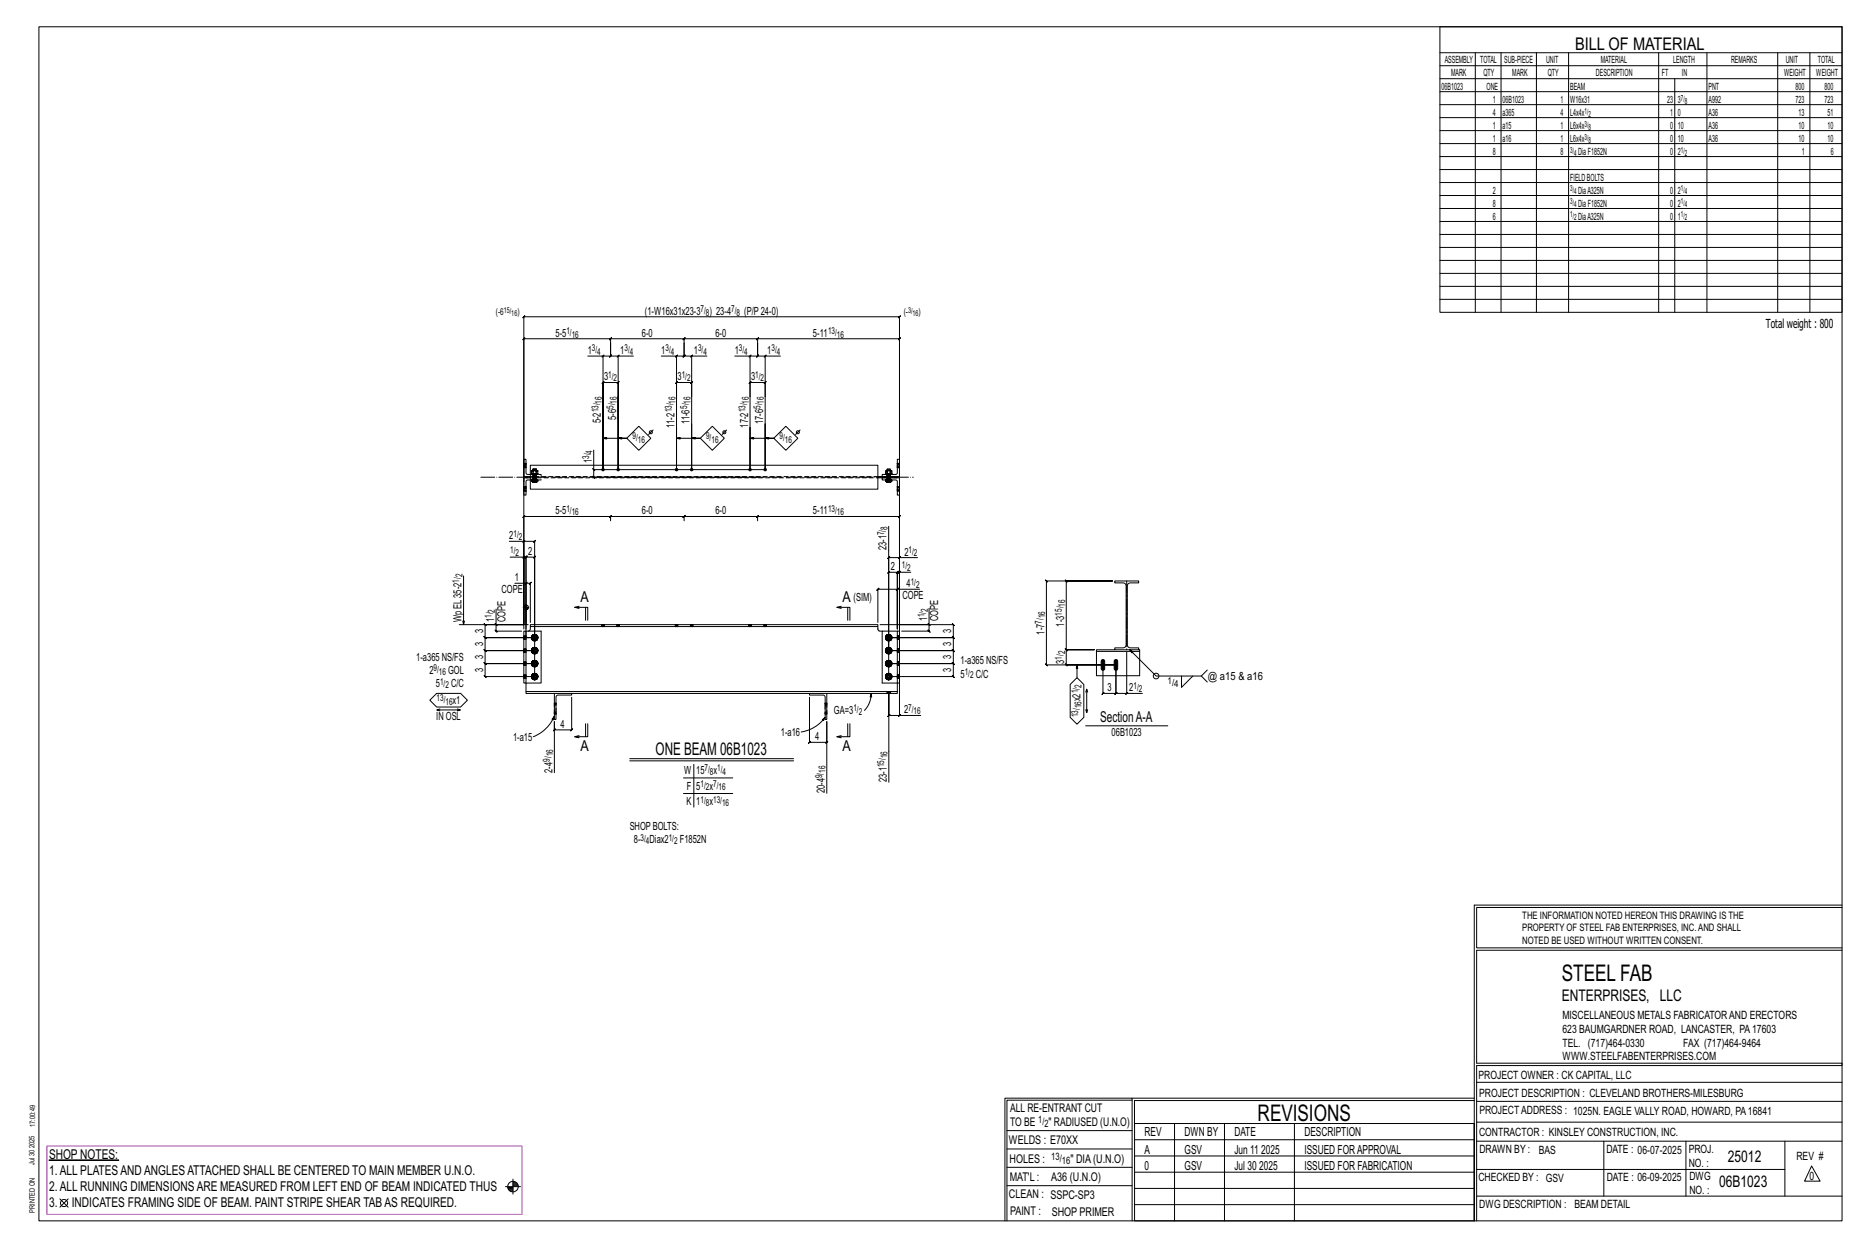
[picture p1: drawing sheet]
<svg xmlns="http://www.w3.org/2000/svg" width="914mm" height="610mm" viewBox="0 0 914 610" stroke-linecap="round" stroke-linejoin="round" font-family="sans-serif">
<g fill="#000" stroke="#000" stroke-width=".49">
<path d="M539 323h2v4a.9 .9 0 0 1-1 1 .9 .9 0 0 1-1-1zM546 323h1v4a.9 .9 0 0 1-1 1 .9 .9 0 0 1-1-1zM24 568h34z"/>
<circle cx="295" cy="230" r=".6"/>
<circle cx="303" cy="230" r=".6"/>
<circle cx="331" cy="230" r=".6"/>
<circle cx="339" cy="230" r=".6"/>
<circle cx="367" cy="230" r=".6"/>
<circle cx="375" cy="230" r=".6"/>
</g>
<g fill="none" stroke="#000" stroke-width=".49">
<path d="M19 13h883v584h-883zM705 13h197v140h-197zM705 26h197M705 32h197M705 39h197M722 26v127M735 26v127M752 26v127M768 26v127M812 26v127M820 39v114M836 26v127"/>
<path d="M870 26v127M886 26v127M705 45h197M705 51h197M705 58h197M705 64h197M705 70h197M705 77h197M705 83h197M705 89h197M705 96h197M705 102h197"/>
<path d="M705 108h197M705 115h197M705 121h197M705 127h197M705 134h197M705 140h197M705 146h197M288 174h7v56v-43v1l1-1h-1h8l-1 1 1-1v43v-56h7M295 174v1l1-1zM299 168v6l-1 1 1-1h-4M299 168v6l-1 1 1-1h4M299 168v-3l-1 1h1h-43l1-1-1 1v70"/>
<path d="M299 166h36h-1l1-1v3M299 165l-1 1zM303 174l-1 1zM324 174h7v20v-7v1l1-1h-1h8l-1 1 1-1v7M331 174v1l1-1zM335 168v6l-1 1 1-1h-4M335 168v6l-1 1 1-1h4M335 166h36h-1l1-1v3M335 165l-1 1zM338 175l1-1zM346 174h-7v20M360 174h7v20"/>
<path d="M367 175l1-1zM370 166l1-1zM371 168v6l-1 1 1-1h-4M371 168v6l-1 1 1-1h4M371 166h69l1-1-1 3M375 174l-1 1zM382 174h-7v20M331 194v36M339 194v36M367 194v-7v1l1-1h-1h8l-1 1 1-1v7M367 194v36M375 194v36"/>
<path d="M295 207v-13v36M295 214h12h-4M303 205v-11v36M307 214l6-5 6 5-6 6zM320 210l-3 3M331 209v21zM331 214h12h-4M339 207v23zM349 209l6 5-6 6-6-6zM356 210l-3 3M367 214h12h-4M375 207v23h-84v-10"/>
<path d="M379 214l6-5 6 5-6 6zM392 210l-3 3M256 238h.1M256 227h.1M256 229h.1M257 238h.1M257 227h.1M257 229h.1M259 234h-3v8h1l1-7h2M260 228h170v11h-170zM260 233h-3v1h3M260 232h-2l-1-7h-1v8h3"/>
<path d="M261 232h.1M261 233h.1M261 234h.1M261 235h.1M263 232h.1M263 233h.1M263 234h.1M263 235h.1M290 229l1 1zM291 230v3h-1l1 1v-1h80M430 233h9v1h-9M432 234h8v8h-1v-7h-7z"/>
<path d="M433 232h4zM433 235h1zM433 232v-2h1v2M433 235l1 1M434 235v1M434 232h.1M434 233h.1M434 234h.1M434 235h.1M434 236v-1h2v1M434 235h1M435 236l1-1v1"/>
<path d="M436 235h-1v1M436 232v-2h-2h2h1v2M436 232h.1M436 233h.1M436 234h.1M436 235h.1M436 235h1M437 235l-2 1M439 238h.1M439 227h.1M439 229h.1M439 225h1v8h-8v-1h7z"/>
<path d="M440 238h.1M440 227h.1M440 229h.1M256 240h.1M257 240h.1M299 255v-3l-1 1h1h-43l1-1-1 1v55M299 253h36h-1l1-1v3M299 252l-1 1zM335 253h-1l1-1zM335 253h36h-1l1-1v3M370 253l1-1zM371 253h69l1-1-1 3"/>
<path d="M435 258v21M439 240h.1M440 240h.1M249 265h7v41v-33h-6M256 273l1-1zM256 265l1-1zM256 265h6h-1l1-1v1v66h-25l1 1-1-1v-6h1l-1-1v1h25h-25h1l-1-1v1v-7l1 1-1-1h25h-25l1 1-1-1v-6h1l-1-1 1 1-1-1v1v-6h1l-1-1v1h19M256 273h1l1-1-1 1v39M440 273l1-1-1 1zM440 273h-5l1-1-1 1v58h32v1l-1-1h1v-6l-1-1 1 1h-32h32l-1-1 1 1v-7v1l-1-1h1h-32h32v1l-1-1h1v-6l-1-1 1 1h-32h32l-1-1 1 1v-6l-1-1 1 1h-27v-33h9M440 280h-1l1-1-1 1v28M446 280h-6v28"/>
<path d="M227 282v24M243 298v8h16M252 285h5v23M256 297h3M256 297h.1M257 296v1M257 286l1-1zM257 285h3l-1 1 1-1v20M257 296v9M258 297v1M259 297v1M283 298l-2-1h7v6"/>
<path d="M283 297h-2M287 297v6M410 297h6v6M412 297h-2l2 1M415 297v6M439 288h1l-1 1zM439 288h-9l-1 1 1-1v17M440 280l1-1zM450 288h-11v20M455 298v8h-24M512 284h33h-23h-1l1 1v-1v34l-1-1 1 1h14h-14l-1-1 1 1v7h-1l1 1v-1h24h-34l1 1-1-1v-41l1 1zM546 284h11v1h-4l-1 2v29l1 1h4v1h-11v-1h4l1-1v-29l-1-2h-4z"/>
<path d="M225 306h31M242 305l1 1zM243 306v3l-1-1 1 1h12M256 309h1v25h-1zM256 306v-151l1-1-1 1h184l1-1-1 1v195h11M257 306v-33l1-1-1 1h5h-1l1-1v1v39h-25h25M257 309h8v25h-8v4M260 306h170v1h-170zM260 307v1l-1 1M260 318h1M260 312h1M260 311l1 1"/>
<path d="M261 319v1M261 313h.1M261 318l-1 1M261 312l-1 1M261 318v-1l-1 1 1 1M261 312v-1l-1 1 1 1v-1M261 319l1 1M261 313h1M261 317h.1M261 311h.1M262 317l-1 1M262 317h1l-1 1"/>
<path d="M262 310l-1 1M262 311h1h-1M262 317l1 1v1M262 311l1 1v1M262 317h-1M262 311h-1M262 319h1l-1 1v-1M262 313h1h-1M263 319h.1M263 312v1M263 318l-1 1M263 312l-1 1"/>
<path d="M263 317v1M263 311v1M263 318h.1M295 306h.1M295 307h.1M296 306h.1M296 307h.1M302 306h.1M302 307h.1M303 306h.1M303 307h.1M331 306h.1"/>
<path d="M331 307h.1M332 306h.1M332 307h.1M338 306h.1M338 307h.1M339 306h.1M339 307h.1M367 306h.1M367 307h.1M368 306h.1M368 307h.1M374 306h.1"/>
<path d="M374 307h.1M375 306h.1M375 307h.1M430 307v1l2 1M433 318h1M433 312h1M434 311v1M434 318h.1M434 313h.1M434 319v1M434 312v1M434 318v1"/>
<path d="M434 312v-1l-1 1 1 1v-1M434 318v-1l-1 1 1 1M434 313h1M434 319l1 1M434 311h.1M434 317h.1M435 313h1M435 319l1 1M435 310l-1 1M435 311h1M435 317l-1 1M435 317h1v1"/>
<path d="M435 311l2 1-1 1M435 317l2 1-1 1M436 311h-1M436 317h-1M436 313h-1M436 319v1l-1-1M436 312v1M436 319h.1M436 312l-1 1M436 318l-1 1M436 311v1M436 317v1"/>
<path d="M436 311l1 1M436 318h1M439 309h1v25h-1zM439 309h-7v25h7v5h-34M439 308v-28l1-1-1 1h-4l1-1-1 1v38M454 305l1 1zM455 306v3l-1-1 1 1h-14M537 319v12h21v-12M546 318h-9v1h21v-1h-1M552 319v20h7M553 318l13 13h22l3-3M260 331h1"/>
<path d="M260 325h1M260 330l1 1M260 324l1 1M261 332h.1M261 326h.1M261 331l-1 1M261 325h-1M261 331v-1l-1 1 1 1v-1M261 324l-1 1 1 1v-1M261 332l1 1M261 325l1 1M261 330h.1"/>
<path d="M261 323v1M261 332h1M261 326h1M262 329l-1 1M262 330h1h-1M262 323l-1 1M262 324v-1l1 1h-1M262 330l1 1v1M262 324l1 1M262 330h-1M262 332h1h-1M262 325l1 1h-1"/>
<path d="M263 331v1M263 325v1M263 331l-1 1M263 325l-1 1M263 330v1M263 324h.1M263 324v1M271 339h9v1h-7l-1 1v11h-1zM280 339h116M396 339h9v13h-1v-11l-1-1h-7zM426 339l1 2h-1zM426 339a12 12 0 0 1-3 9"/>
<path d="M433 331h1M433 325h1M434 324v1M434 330v1M434 326h.1M434 332h.1M434 325h.1M434 331v1M434 324l-1 1 1 1v-1M434 331v-1l-1 1 1 1v-1M434 338h.1M434 339h.1"/>
<path d="M434 325l1 1M434 332l1 1M434 323v1M434 330h.1M435 326h1M435 332h1M435 323l-1 1M435 324l1-1v1M435 329l-1 1M435 330h1M435 324l2 1h-1M435 330l2 1-1 1"/>
<path d="M436 323l-1 1M436 330h-1M436 325v1h-1M436 332h-1M436 338h.1M436 339h.1M436 325v1M436 331v1M436 325l-1 1M436 331l-1 1M436 324h.1M436 330v1"/>
<path d="M436 324l1 1M436 330l1 1M439 338h-182v1h14M527 332l4 3v16l-4 3-3-3v-16zM527 325v7M531 339l1-2v2M532 337v12l-1-2M540 325v14l-1 1 1-1h6v1l1-1h-1v-14v14v1l1-1h-1h6M552 339l-1 1zM578 331v5l6-5M588 331l3 3M210 343l4-4h11l4 4-4 3h-11z"/>
<path d="M214 347h11l-1 1M215 347h-1l1 1M224 347h1M271 350v2h-1zM271 350a19 19 0 0 1-10 10M271 344h.1M271 349h.1M272 344h.1M272 349h.1M280 341v16l-1 1 1-1h-9h1l-1 1v-1v-4v25M283 360h-2M287 354v6"/>
<path d="M288 354v6h-7l2 1M396 341v22v1l1-1h-1h9l-1 1 1-1v-10v35M403 352l1-1-1 2zM404 344h.1M404 349h.1M404 351a18 18 0 0 1-12 7M405 344h.1M405 349h.1M412 360h-2l2 1M415 354v6M416 354v6h-6M440 350h1l-1 1z"/>
<path d="M440 350h-5h1l-1 1v-1v-11v44M531 355h41M532 347v2M308 371h80M308 372h80M340 374v21M335 381h24M335 388h24M722 443v154M722 443h180M902 444h-179v20h179M902 465h-179v55h179v1h-179v76"/>
<path d="M554 538h-61v59M554 537h168M722 538h-167v13M723 539h179M723 530h179M493 553h61M555 550h167v47h-167zM555 558h167M575 550v47M599 550v47M634 550v47M723 549h179"/>
<path d="M723 558h179M785 558v27M825 558v27M874 558v27M251 577v7M251 579h2M251 580h3M251 578h2M493 571h61M493 562h61M555 573h167M555 566h167"/>
<path d="M723 572h151M887 570l4 8h-8zM29 587l4 4M33 587l-4 4M247 581h8M249 581h2M249 582h2M250 583h1M492 597v-60h62v60M493 580h61M555 589h167M555 581h167"/>
<path d="M723 585h179"/>
<circle cx="319" cy="211" r=".7"/>
<circle cx="355" cy="211" r=".7"/>
<circle cx="391" cy="211" r=".7"/>
<circle cx="257" cy="297" r="1.2"/>
<circle cx="566" cy="331" r="1.4"/>
<circle cx="31" cy="589" r="1.8"/>
<circle cx="251" cy="581" r="2.6"/>
</g>
<path d="M23 561h233v33h-233z" fill="none" stroke="#f0f" stroke-width=".5"/>
<g fill="none" stroke="#000" stroke-width=".49" stroke-dasharray="2 1.4">
<path d="M256 239h1M256 238h1M256 238h.1M256 240h1M256 239l1 1M256 228h1M256 227h1M256 227h.1M256 229h.1M256 229h1M256 228l1 1M257 238h-1"/>
<path d="M257 227h-1M257 238h.1M257 239h-1l1 1M257 227h.1M257 228h-1h1M260 234h170M260 235h5v-1M260 232h.1M260 235h.1M260 235l1 1zM260 230v2zM260 232h1z"/>
<path d="M260 230h1zM261 232h.1M261 235h.1M261 235v1zM261 236h.1M261 233h.1M261 233v1M261 234v1M261 234h.1M261 232v1M261 232v3zM261 230h.1"/>
<path d="M261 230v2zM261 232h1zM261 230h1zM261 234v-1M261 233v-1M261 235h1zM261 233l1 1zM261 232l1 1zM262 234v-1M262 233h.1M262 234v1zM262 234l-1 1"/>
<path d="M262 235h-1M262 233v-1M262 232h.1M262 235v1zM262 236h.1M262 235h.1M262 230h.1M262 234l1-1M262 234v1M262 233l1-1M262 235h1zM262 232h1z"/>
<path d="M262 230v2zM262 230h1zM263 232v3zM263 230h.1M263 234h.1M263 234v-1M263 235h.1M263 235v-1M263 233v-1M263 233h.1M263 236h.1M263 236v-1z"/>
<path d="M263 235l-1 1zM263 232h.1M263 235v1zM263 230v2zM265 233v-1h-5M430 233h-170M433 235h1zM433 235l1 1M433 232h1h-1v-2h1v2v-2v2h2h-2M434 235h.1M434 235v1M434 236v-1v1v-1"/>
<path d="M434 233h.1M434 233v1M434 234v1M434 234h.1M434 232h.1M434 232v1M434 232v3zM434 230h1M434 230h2M434 236h1M434 230h.1M434 232h-1h1"/>
<path d="M434 232h2M434 234v-1M434 233v-1M434 235h1zM434 235l1 1 1-1M435 230h.1M435 230h1M435 233v1zM435 234v-1M435 234l-1 1M435 232v1zM435 233v-1"/>
<path d="M435 234l1-1M435 233h.1M435 234v1zM435 235h.1M435 233l1-1M435 232h.1M435 236l-1-1h2M435 235h1M435 234v1M435 236h1M436 235h.1M436 234v-1"/>
<path d="M436 234v1M436 233v-1M436 232h.1M436 230h.1M436 230v2zM436 232h1h-1v-2h1v2M436 232v3zM436 234h.1M436 235v-1M436 233h.1M436 236v-1M436 235h1l-1 1z"/>
<path d="M436 232h1M436 235v1zM436 235h1M439 239h1h-1M439 229h.1M439 228h1l-1-1M439 229h1M440 238h-1M440 227h-1M440 239h-1M440 240h-1M440 238h.1"/>
<path d="M440 239l-1-1M440 228h-1M440 229h-1M440 229h.1M440 227h.1M440 228l-1-1M256 240h.1M439 240h.1M439 240h1M440 240h.1M256 319h1zM256 319h.1"/>
<path d="M256 319h1M256 318h1M256 313h1zM256 313h.1M256 312l1 1M256 312h1M256 311h1M257 319l-1-1 1 1M257 312h-1l1 1M260 318v1zM260 312v1zM260 318l1-1-1 1 1 2-1-2h1"/>
<path d="M260 312l1-1-1 1 1 1-1-1h1M260 318h.1M260 319h1zM260 311v1zM260 313h1zM260 319l1-1M260 318h1M260 313l1-1M260 311l1 1M261 317l-1 1zM261 319v1zM261 317h.1"/>
<path d="M261 311h-1zM261 313h.1M261 311v-1zM261 319v1M261 311h.1M261 319h.1M261 318v-1M261 312v1M261 312v-1M261 318v1zM261 312h.1M261 320h1z"/>
<path d="M261 317h1zM261 313h1zM261 311h1zM261 318v-1l-1 1v1h1h-1h1M261 311l-1 1v-1v2h1h-1h1M261 318h.1M261 312v1zM261 312v-1zM261 313l1 1zM261 310h1zM261 319l1 1h-1h1h-1zM261 319h1z"/>
<path d="M261 318h1zM261 313h1h-1h1h-1zM262 317h-1h1h-1h1M262 320h.1M262 319v1M262 319h.1M262 318h.1M262 317h.1M262 310l-1 1 1-1-1 1h1M262 314v-1zM262 313h.1M262 311h.1"/>
<path d="M262 310v1v-1v1zM262 310h.1M262 317v1M262 313v-1zM262 311v1zM262 320l1-1zM262 320l1-1M262 317h1zM262 317h1M262 313h1zM262 313h1M262 311h1z"/>
<path d="M262 311h1M262 310l1 1zM262 318h1zM262 312h1zM262 317l1 1zM262 311l1 1zM263 318l-1 1zM263 312h-1zM263 319h.1M263 318v-1M263 312v1M263 312v-1"/>
<path d="M263 319v-1M263 317l-1 1 1 1M263 313v-1M263 311h-1l1 2M263 317v1zM263 311h.1M263 318h.1M263 311v1zM263 311v1M263 313h.1M263 318l-1 2zM263 312l-1 1z"/>
<path d="M263 318v1zM263 312v1zM295 306v1M295 306h.1M295 306v1zM295 307h.1M296 306v1M296 306h.1M296 307h.1M296 307v-1M302 306v1M302 306h.1"/>
<path d="M303 306v1zM303 306l-1 1M303 307h-1M303 306v1M303 306h.1M303 307h.1M303 307v-1M331 306v1M331 306h.1M331 306v1zM331 307h.1M332 306v1"/>
<path d="M332 306h.1M332 307h.1M332 307v-1M338 306v1M338 306h.1M339 306v1zM339 306l-1 1M339 307h-1M339 306v1M339 306h.1M339 307h.1M339 307v-1"/>
<path d="M367 306v1M367 306h.1M367 306v1zM367 307h.1M368 306v1M368 306h.1M368 307h.1M368 307v-1M374 306v1M374 306h.1M375 306v1zM375 306l-1 1"/>
<path d="M375 307h-1M375 306v1M375 306h.1M375 307h.1M375 307v-1M433 312l1 1zM433 318l1 1zM433 312l1-1-1 1 1 1-1-1h1M433 318l1-1-1 1 1 2-1-2h1M434 311l-1 1zM434 313h.1M434 318h-1z"/>
<path d="M434 319h.1M434 313v-1M434 311v1M434 319v-1M434 318h.1M434 311h.1M434 311v-1zM434 317v1zM434 319v1zM434 317h.1M434 319v1M434 312l1 1"/>
<path d="M434 312l1-1M434 319h1M434 318l1-1M434 312h.1M434 318v1zM434 313h2zM434 311h2zM434 320h2zM434 317h2zM434 311l-1 1 1-1v2M434 318v-1l-1 1h1v1M434 312l1 1z"/>
<path d="M434 312l1-1zM434 319h1zM434 318h1zM434 313l1 1zM434 310h1zM434 320h1zM434 317h1zM435 313h-1h1h-1zM435 313h.1M435 311h.1M435 319v1h-1h1h-1zM435 319h.1"/>
<path d="M435 318h.1M435 310l-1 1 1-1-1 1h1M435 314l1-1zM435 313h1zM435 313h1M435 310l1 1-1-1 1 1h-1zM435 310h1zM435 317h-1h1h-1h1M435 320h1zM435 320h1M435 319l1 1M435 317h1h-1h1h-1z"/>
<path d="M435 317h1zM435 313l1-1zM435 311l1 1zM435 311h1M435 319h1M435 319h1zM435 318h1zM435 317l1 1M436 313h.1M436 311h.1M436 320v-1zM436 320v-1"/>
<path d="M436 317h.1M436 310v1zM436 312h.1M436 318h.1M436 311l1 1zM436 317l1 1zM436 318v1zM436 312v1M436 312v-1M436 319h.1M436 318v-1M436 313v-1"/>
<path d="M436 311v2M436 319v-1M436 317v1v1M436 317v1zM436 311l1 1M436 318h1zM436 318h1M437 312l-1 1zM437 318l-1 2zM437 318l-1 1zM439 311h1zM439 312h1l-1-1"/>
<path d="M439 317l1 1zM439 318h1h-1M440 311h.1M440 312l-1-1M440 312h-1M440 313h-1M440 318h.1M440 318h-1M440 319h-1M256 332h1zM256 332h.1M256 331l1 1"/>
<path d="M256 331h1M256 330h1M256 325l1 1zM256 325h.1M256 325h1M256 324h1M257 331h-1l1 1M257 325h-1h1M260 331v1zM260 325h.1M260 331l1-1-1 1 1 1-1-1h1M260 325l1-2-1 2 1 1-1-1h1"/>
<path d="M260 330v1zM260 332h1zM260 324v1zM260 325l1 1zM260 332l1-1M260 330l1 1M260 325h1M260 324l1 1M261 330h-1zM261 332h.1M261 330h.1M261 324h-1z"/>
<path d="M261 326h.1M261 324v-1zM261 324v-1M261 331v1M261 331v-1M261 325v1M261 324h.1M261 331h.1M261 325h.1M261 332h1zM261 330h1zM261 326h1z"/>
<path d="M261 323h1zM261 330l-1 1v-1v2h1h-1h1M261 324l-1 1v-1v1l1 1-1-1 1 1v-1M261 331v1zM261 331v-1zM261 324v1zM261 332l1 1zM261 330l1-1zM261 332l1 1-1-1 1 1-1-1zM261 326h1h-1h1h-1zM261 325h1zM261 324h1z"/>
<path d="M262 329l-1 1 1-1-1 1h1M262 333v-1zM262 333v-1M262 332h.1M262 330h.1M262 329v1v-1v1zM262 329v1zM262 323h-1h1h-1l1 1M262 326h.1M262 325h.1M262 324h.1M262 323v1z"/>
<path d="M262 323h.1M262 332v-1zM262 330v1zM262 326v-1M262 332h1zM262 332h1M262 330h1zM262 330h1M262 326h1zM262 326h1M262 323l1 1zM262 323l1 1"/>
<path d="M262 331h1zM262 324l1 1zM262 330l1 1zM262 323l1 2zM263 331h-1zM263 325h-1zM263 331v1M263 331v-1M263 325v1M263 324h.1M263 332v-1M263 330h-1l1 2"/>
<path d="M263 326v-1M263 324h-1l1 1M263 330h.1M263 330v1zM263 330v1M263 324v1zM263 324v1M263 332h.1M263 325v1zM263 331l-1 1zM263 325l-1 1zM263 331v1z"/>
<path d="M263 325h.1M433 325h1zM433 331l1 1zM433 325l1-2-1 2 1 1-1-1h1M433 331l1-1-1 1 1 1-1-1h1M434 324l-1 1zM434 325v1zM434 330l-1 1zM434 332h.1M434 325h.1M434 324v1M434 332v-1"/>
<path d="M434 330v1M434 324h.1M434 326h.1M434 324v-1zM434 330h.1M434 324v-1M434 325l1 1M434 324h1M434 331l1 1M434 331l1-1M434 331h.1M434 338h.1"/>
<path d="M434 338v1M434 326h2zM434 323h2zM434 332h2zM434 330h2zM434 324l-1 1 1-1v1v1v-1v1v-1M434 330l-1 1 1-1v2M434 339h.1M434 324v1zM434 325h1zM434 324h1zM434 331l1 1z"/>
<path d="M434 331l1-1zM434 326h1zM434 323h1zM434 332l1 1zM434 330l1-1zM434 339v-1M435 326h-1h1h-1zM435 325h.1M435 324h.1M435 332v1l-1-1 1 1-1-1zM435 332h.1M435 330h.1"/>
<path d="M435 338v1zM435 339v-1M435 323h-1h1h-1l1 1M435 326h1zM435 326h1M435 323h1h-1h1l-1 1zM435 323h1zM435 329l-1 1 1-1-1 1h1M435 333l1-1zM435 333l1-1M435 332h1M435 329l1 1-1-1 1 1h-1z"/>
<path d="M435 329l1 1zM435 339l1-1M435 338h.1M435 326l1-1M435 325h1zM435 324h1zM435 324h1M435 332l1-1zM435 330l1 1zM435 330h1M436 326h.1M436 323v1z"/>
<path d="M436 323v1M436 332h.1M436 330h.1M436 339v-1M436 324v1zM436 331h.1M436 323l1 2zM436 330l1 1zM436 325h.1M436 339h.1M436 325v1M436 324h.1"/>
<path d="M436 331v1M436 331v-1M436 326v-1M436 324v1M436 332v-1M436 330v2M436 324l1 1zM436 324l1 1M436 330l1 1M436 325v1zM437 325l-1 1zM437 331l-1 1z"/>
<path d="M437 325h-1zM439 324h1zM439 324l1 1-1-1M439 330h1zM439 331h1l-1-1M440 324h.1M440 324h-1M440 325h-1M440 330h.1M440 331l-1-1M440 331h-1M440 332h-1"/>
<path d="M271 345h1M271 344h1M271 344h.1M271 349h.1M271 349h1M271 348l1 1M272 344h-1M272 344h.1M272 348v-3h-1v3l1 1M404 349h.1M404 345v3h1v-3h-1M404 349h1"/>
<path d="M405 344h-1M405 348h-1M405 349h-1M405 349h.1M405 344h.1M405 345l-1-1"/>
</g>
<path d="M235 233h212" fill="none" stroke="#000" stroke-width=".49" stroke-dasharray="6.8 1 0 1"/>
<path d="M552 284v34" fill="none" stroke="#000" stroke-width=".49" stroke-dasharray="5.8 1 1 1"/>
<g font-size="11.2">
<text x="764" y="480">STEEL FAB</text>
<text x="616" y="548">REVISIONS</text>
</g>
<g font-size="8.6">
<text x="771" y="24">BILL OF MATERIAL</text>
<text x="321" y="369">ONE BEAM 06B1023</text>
</g>
<g font-size="7.9">
<text x="765" y="490">ENTERPRISES, LLC</text>
<text x="846" y="569">25012</text>
<text x="842" y="581">06B1023</text>
</g>
<g font-size="7.3">
<text x="284" y="295">A</text>
<text x="412" y="295">A</text>
<text x="539" y="353">SectionA-A</text>
<text x="284" y="368">A</text>
<text x="412" y="368">A</text>
</g>
<g font-size="6.6">
<text x="24" y="567">SHOP NOTES:</text>
<text x="24" y="575">1.ALL PLATESANDANGLESATTACHED SHALL BE CENTERED TO MAIN MEMBER U.N.O.</text>
<text x="24" y="583">2.ALL RUNNING DIMENSIONSARE MEASURED FROM LEFT END OF BEAM INDICATED THUS</text>
<text x="24" y="591">3.</text>
<text x="35" y="591">INDICATES FRAMING SIDE OF BEAM. PAINT STRIPE SHEAR TABAS REQUIRED.</text>
</g>
<g font-size="6.1">
<text x="864" y="161">Total weight : 800</text>
<text x="560" y="556">REV</text>
<text x="580" y="556">DWN BY</text>
<text x="604" y="556">DATE</text>
<text x="639" y="556">DESCRIPTION</text>
<text x="560" y="564">A</text>
<text x="580" y="564">GSV</text>
<text x="604" y="564">Jun 11</text>
<text x="617" y="564">2025</text>
<text x="639" y="564">ISSUED FORAPPROVAL</text>
<text x="560" y="572">0</text>
<text x="580" y="572">GSV</text>
<text x="604" y="572">Jul 30</text>
<text x="616" y="572">2025</text>
<text x="639" y="572">ISSUED FOR FABRICATION</text>
</g>
<g font-size="5.9">
<text x="494" y="560">WELDS : E70XX</text>
<text x="494" y="569">HOLES :</text>
<text x="524" y="569">&quot; DIA(U.N.O)</text>
<text x="494" y="578">MAT'L :</text>
<text x="515" y="578">A36 (U.N.O)</text>
<text x="494" y="586">CLEAN : SSPC-SP3</text>
<text x="495" y="595">PAINT :</text>
<text x="515" y="595">SHOP PRIMER</text>
</g>
<g font-size="5.8">
<text x="494" y="544">ALL RE-ENTRANT CUT</text>
<text x="494" y="551">TO BE</text>
<text x="513" y="551">&quot; RADIUSED (U.N.O)</text>
</g>
<g font-size="5.6">
<text x="765" y="499">MISCELLANEOUS METALS FABRICATORAND ERECTORS</text>
<text x="765" y="505">623 BAUMGARDNER ROAD, LANCASTER, PA17603</text>
<text x="765" y="512">TEL. (717)464-0330</text>
<text x="824" y="512">FAX (717)464-9464</text>
<text x="765" y="519">WWW.STEELFABENTERPRISES.COM</text>
<text x="724" y="528">PROJECT OWNER : CK CAPITAL, LLC</text>
<text x="724" y="537">PROJECT DESCRIPTION : CLEVELAND BROTHERS-MILESBURG</text>
<text x="724" y="545">PROJECTADDRESS : 1025N. EAGLE VALLY ROAD, HOWARD, PA16841</text>
<text x="724" y="556">CONTRACTOR : KINSLEY CONSTRUCTION, INC.</text>
<text x="724" y="564">DRAWN BY :</text>
<text x="753" y="564">BAS</text>
<text x="786" y="564">DATE : 06-07-2025</text>
<text x="827" y="564">PROJ.</text>
<text x="879" y="568">REV #</text>
<text x="827" y="571">NO. :</text>
<text x="724" y="578">CHECKED BY : GSV</text>
<text x="787" y="578">DATE : 06-09-2025</text>
<text x="827" y="578">DWG</text>
<text x="886" y="578">0</text>
<text x="827" y="584">NO. :</text>
<text x="724" y="591">DWG DESCRIPTION : BEAM DETAIL</text>
</g>
<g font-size="5.5">
<text x="316" y="154">(1-W16x31x23-3</text>
<text x="347" y="154">) 23-4</text>
<text x="364" y="154">(P/P24-0)</text>
<text x="272" y="165">5-5</text>
<text x="314" y="165">6-0</text>
<text x="350" y="165">6-0</text>
<text x="398" y="165">5-11</text>
<text x="288" y="173">1</text>
<text x="304" y="173">1</text>
<text x="324" y="173">1</text>
<text x="340" y="173">1</text>
<text x="360" y="173">1</text>
<text x="376" y="173">1</text>
<text x="296" y="186">3</text>
<text x="332" y="186">3</text>
<text x="368" y="186">3</text>
<text x="294" y="207" transform="rotate(-90 294 207)">5-2</text>
<text x="302" y="205" transform="rotate(-90 302 205)">5-6</text>
<text x="330" y="209" transform="rotate(-90 330 209)">11-2</text>
<text x="338" y="207" transform="rotate(-90 338 207)">11-6</text>
<text x="366" y="209" transform="rotate(-90 366 209)">17-2</text>
<text x="374" y="207" transform="rotate(-90 374 207)">17-6</text>
<text x="290" y="227" transform="rotate(-90 290 227)">1</text>
<text x="272" y="252">5-5</text>
<text x="314" y="252">6-0</text>
<text x="350" y="252">6-0</text>
<text x="398" y="252">5-11</text>
<text x="249" y="264">2</text>
<text x="434" y="269" transform="rotate(-90 434 269)">23-1</text>
<text x="259" y="272">2</text>
<text x="443" y="272">2</text>
<text x="436" y="279">2</text>
<text x="252" y="284">1</text>
<text x="444" y="287">4</text>
<text x="246" y="290">COPE</text>
<text x="418" y="294">(SIM)</text>
<text x="442" y="293">COPE</text>
<text x="226" y="305" transform="rotate(-90 226 305)">Wp EL35-2</text>
<text x="242" y="304" transform="rotate(-90 242 304)">1</text>
<text x="247" y="304" transform="rotate(-90 247 304)">COPE</text>
<text x="454" y="304" transform="rotate(-90 454 304)">1</text>
<text x="459" y="304" transform="rotate(-90 459 304)">COPE</text>
<text x="236" y="310" transform="rotate(-90 236 310)">3</text>
<text x="466" y="310" transform="rotate(-90 466 310)">3</text>
<text x="511" y="310" transform="rotate(-90 511 310)">1-7</text>
<text x="521" y="307" transform="rotate(-90 521 307)">1-3</text>
<text x="236" y="316" transform="rotate(-90 236 316)">3</text>
<text x="466" y="316" transform="rotate(-90 466 316)">3</text>
<text x="204" y="323">1-a365 NS/FS</text>
<text x="236" y="323" transform="rotate(-90 236 323)">3</text>
<text x="466" y="323" transform="rotate(-90 466 323)">3</text>
<text x="210" y="330">2</text>
<text x="219" y="330">GOL</text>
<text x="236" y="329" transform="rotate(-90 236 329)">3</text>
<text x="466" y="329" transform="rotate(-90 466 329)">3</text>
<text x="470" y="325">1-a365 NS/FS</text>
<text x="521" y="325" transform="rotate(-90 521 325)">3</text>
<text x="470" y="331">5</text>
<text x="478" y="331">C/C</text>
<text x="591" y="333">@ a15 &amp; a16</text>
<text x="213" y="336">5</text>
<text x="221" y="336">C/C</text>
<text x="542" y="338">3</text>
<text x="553" y="338">2</text>
<text x="222" y="344">x1</text>
<text x="529" y="343" transform="rotate(-90 529 343)">x2</text>
<text x="214" y="352">IN OSL</text>
<text x="408" y="349">GA=3</text>
<text x="443" y="349">2</text>
<text x="274" y="356">4</text>
<text x="251" y="362">1-a15</text>
<text x="382" y="360">1-a16</text>
<text x="399" y="362">4</text>
<text x="544" y="360">06B1023</text>
<text x="270" y="378" transform="rotate(-90 270 378)">2-4</text>
<text x="335" y="379">W</text>
<text x="341" y="379">15</text>
<text x="349" y="379">x</text>
<text x="434" y="383" transform="rotate(-90 434 383)">23-1</text>
<text x="336" y="386">F</text>
<text x="341" y="386">5</text>
<text x="347" y="386">x</text>
<text x="404" y="388" transform="rotate(-90 404 388)">20-4</text>
<text x="336" y="394">K</text>
<text x="341" y="394">1</text>
<text x="347" y="394">x</text>
<text x="308" y="406">SHOPBOLTS:</text>
<text x="310" y="413">8-</text>
<text x="318" y="413">Diax2</text>
<text x="333" y="413">F1852N</text>
</g>
<g font-size="5">
<text x="745" y="450">THE INFORMATION NOTED HEREON THIS DRAWING IS THE</text>
<text x="745" y="456">PROPERTY OF STEEL FAB ENTERPRISES, INC.AND SHALL</text>
<text x="745" y="462">NOTED BE USED WITHOUT WRITTEN CONSENT.</text>
<text x="508" y="550">1/</text>
<text x="511" y="551">2</text>
<text x="515" y="568">13/</text>
<text x="520" y="570">16</text>
</g>
<g font-size="4.9">
<text x="707" y="31">ASSEMBLY</text>
<text x="725" y="31">TOTAL</text>
<text x="736" y="31">SUB-PIECE</text>
<text x="757" y="31">UNIT</text>
<text x="784" y="31">MATERIAL</text>
<text x="819" y="31">LENGTH</text>
<text x="847" y="31">REMARKS</text>
<text x="874" y="31">UNIT</text>
<text x="890" y="31">TOTAL</text>
<text x="710" y="37">MARK</text>
<text x="726" y="37">QTY</text>
<text x="740" y="37">MARK</text>
<text x="758" y="37">QTY</text>
<text x="781" y="37">DESCRIPTION</text>
<text x="814" y="37">FT</text>
<text x="823" y="37">IN</text>
<text x="873" y="37">WEIGHT</text>
<text x="889" y="37">WEIGHT</text>
<text x="706" y="44">06B1023</text>
<text x="728" y="44">ONE</text>
<text x="769" y="44">BEAM</text>
<text x="836" y="44">PNT</text>
<text x="879" y="44">800</text>
<text x="893" y="44">800</text>
<text x="731" y="50">1</text>
<text x="736" y="50">06B1023</text>
<text x="764" y="50">1</text>
<text x="769" y="50">W16x31</text>
<text x="816" y="50">23</text>
<text x="821" y="50">3</text>
<text x="836" y="50">A992</text>
<text x="879" y="50">723</text>
<text x="893" y="50">723</text>
<text x="731" y="57">4</text>
<text x="736" y="57">a365</text>
<text x="764" y="57">4</text>
<text x="769" y="57">L4x4x</text>
<text x="818" y="57">1</text>
<text x="821" y="57">0</text>
<text x="836" y="57">A36</text>
<text x="880" y="57">13</text>
<text x="895" y="57">51</text>
<text x="731" y="63">1</text>
<text x="736" y="63">a15</text>
<text x="764" y="63">1</text>
<text x="769" y="63">L6x4x</text>
<text x="818" y="63">0</text>
<text x="821" y="63">10</text>
<text x="836" y="63">A36</text>
<text x="880" y="63">10</text>
<text x="895" y="63">10</text>
<text x="731" y="69">1</text>
<text x="736" y="69">a16</text>
<text x="764" y="69">1</text>
<text x="769" y="69">L6x4x</text>
<text x="818" y="69">0</text>
<text x="821" y="69">10</text>
<text x="836" y="69">A36</text>
<text x="880" y="69">10</text>
<text x="895" y="69">10</text>
<text x="731" y="76">8</text>
<text x="764" y="76">8</text>
<text x="772" y="76">DiaF1852N</text>
<text x="818" y="76">0</text>
<text x="821" y="76">2</text>
<text x="882" y="76">1</text>
<text x="896" y="76">6</text>
<text x="769" y="88">FIELDBOLTS</text>
<text x="731" y="95">2</text>
<text x="772" y="95">DiaA325N</text>
<text x="818" y="95">0</text>
<text x="821" y="95">2</text>
<text x="731" y="101">8</text>
<text x="772" y="101">DiaF1852N</text>
<text x="818" y="101">0</text>
<text x="821" y="101">2</text>
<text x="731" y="107">6</text>
<text x="772" y="107">DiaA325N</text>
<text x="818" y="107">0</text>
<text x="821" y="107">1</text>
</g>
<g font-size="4.7">
<text x="243" y="154">(-6</text>
<text x="253" y="154">)</text>
<text x="343" y="153">7/</text>
<text x="345" y="154">8</text>
<text x="358" y="153">7/</text>
<text x="361" y="154">8</text>
<text x="442" y="154">(-</text>
<text x="450" y="154">)</text>
<text x="277" y="164">1/</text>
<text x="280" y="165">16</text>
<text x="405" y="164">13/</text>
<text x="410" y="165">16</text>
<text x="290" y="172">3/</text>
<text x="292" y="174">4</text>
<text x="306" y="172">3/</text>
<text x="308" y="174">4</text>
<text x="326" y="172">3/</text>
<text x="328" y="174">4</text>
<text x="342" y="172">3/</text>
<text x="344" y="174">4</text>
<text x="362" y="172">3/</text>
<text x="364" y="174">4</text>
<text x="378" y="172">3/</text>
<text x="380" y="174">4</text>
<text x="298" y="185">1/</text>
<text x="334" y="185">1/</text>
<text x="370" y="185">1/</text>
<text x="300" y="187">2</text>
<text x="336" y="187">2</text>
<text x="372" y="187">2</text>
<text x="295" y="197" transform="rotate(-90 295 197)">16</text>
<text x="302" y="197" transform="rotate(-90 302 197)">16</text>
<text x="331" y="197" transform="rotate(-90 331 197)">16</text>
<text x="338" y="197" transform="rotate(-90 338 197)">16</text>
<text x="367" y="197" transform="rotate(-90 367 197)">16</text>
<text x="374" y="197" transform="rotate(-90 374 197)">16</text>
<text x="293" y="202" transform="rotate(-90 293 202)">13/</text>
<text x="300" y="200" transform="rotate(-90 300 200)">5/</text>
<text x="329" y="202" transform="rotate(-90 329 202)">13/</text>
<text x="336" y="200" transform="rotate(-90 336 200)">5/</text>
<text x="365" y="202" transform="rotate(-90 365 202)">13/</text>
<text x="372" y="200" transform="rotate(-90 372 200)">5/</text>
<text x="310" y="215">9/</text>
<text x="346" y="215">9/</text>
<text x="382" y="215">9/</text>
<text x="290" y="222" transform="rotate(-90 290 222)">4</text>
<text x="312" y="217">16</text>
<text x="348" y="217">16</text>
<text x="384" y="217">16</text>
<text x="288" y="225" transform="rotate(-90 288 225)">3/</text>
<text x="277" y="250">1/</text>
<text x="405" y="250">13/</text>
<text x="280" y="252">16</text>
<text x="410" y="252">16</text>
<text x="251" y="263">1/</text>
<text x="433" y="262" transform="rotate(-90 433 262)">7/</text>
<text x="434" y="259" transform="rotate(-90 434 259)">8</text>
<text x="254" y="264">2</text>
<text x="250" y="270">1/</text>
<text x="252" y="272">2</text>
<text x="445" y="271">1/</text>
<text x="447" y="272">2</text>
<text x="441" y="278">1/</text>
<text x="444" y="279">2</text>
<text x="225" y="285" transform="rotate(-90 225 285)">1/</text>
<text x="226" y="282" transform="rotate(-90 226 282)">2</text>
<text x="446" y="286">1/</text>
<text x="448" y="288">2</text>
<text x="242" y="300" transform="rotate(-90 242 300)">2</text>
<text x="454" y="299" transform="rotate(-90 454 299)">2</text>
<text x="521" y="297" transform="rotate(-90 521 297)">16</text>
<text x="241" y="302" transform="rotate(-90 241 302)">1/</text>
<text x="453" y="302" transform="rotate(-90 453 302)">1/</text>
<text x="510" y="305" transform="rotate(-90 510 305)">7/</text>
<text x="512" y="303" transform="rotate(-90 512 303)">16</text>
<text x="520" y="301" transform="rotate(-90 520 301)">15/</text>
<text x="520" y="323" transform="rotate(-90 520 323)">1/</text>
<text x="521" y="320" transform="rotate(-90 521 320)">2</text>
<text x="212" y="329">9/</text>
<text x="215" y="330">16</text>
<text x="215" y="335">1/</text>
<text x="472" y="330">1/</text>
<text x="475" y="332">2</text>
<text x="572" y="335">1/</text>
<text x="218" y="337">2</text>
<text x="528" y="339" transform="rotate(-90 528 339)">1/</text>
<text x="529" y="337" transform="rotate(-90 529 337)">2</text>
<text x="555" y="337">1/</text>
<text x="557" y="339">2</text>
<text x="575" y="336">4</text>
<text x="214" y="343">13/</text>
<text x="218" y="345">16</text>
<text x="418" y="348">1/</text>
<text x="445" y="348">7/</text>
<text x="529" y="347" transform="rotate(-90 529 347)">16</text>
<text x="420" y="350">2</text>
<text x="447" y="349">16</text>
<text x="528" y="351" transform="rotate(-90 528 351)">13/</text>
<text x="271" y="370" transform="rotate(-90 271 370)">16</text>
<text x="435" y="371" transform="rotate(-90 435 371)">16</text>
<text x="269" y="373" transform="rotate(-90 269 373)">9/</text>
<text x="345" y="377">7/</text>
<text x="351" y="377">1/</text>
<text x="433" y="375" transform="rotate(-90 433 375)">15/</text>
<text x="348" y="379">8</text>
<text x="354" y="379">4</text>
<text x="402" y="381" transform="rotate(-90 402 381)">9/</text>
<text x="404" y="378" transform="rotate(-90 404 378)">16</text>
<text x="343" y="385">1/</text>
<text x="345" y="387">2</text>
<text x="349" y="385">7/</text>
<text x="352" y="387">16</text>
<text x="343" y="393">1/</text>
<text x="345" y="394">8</text>
<text x="349" y="393">13/</text>
<text x="353" y="394">16</text>
<text x="314" y="411">3/</text>
<text x="316" y="413">4</text>
<text x="327" y="411">1/</text>
<text x="330" y="413">2</text>
</g>
<g font-size="4.2">
<text x="823" y="49">7/</text>
<text x="825" y="51">8</text>
<text x="776" y="56">1/</text>
<text x="778" y="57">2</text>
<text x="776" y="62">3/</text>
<text x="778" y="63">8</text>
<text x="776" y="68">3/</text>
<text x="778" y="70">8</text>
<text x="769" y="75">3/</text>
<text x="770" y="76">4</text>
<text x="823" y="75">1/</text>
<text x="825" y="76">2</text>
<text x="769" y="94">3/</text>
<text x="770" y="95">4</text>
<text x="823" y="94">1/</text>
<text x="825" y="95">4</text>
<text x="769" y="100">3/</text>
<text x="770" y="101">4</text>
<text x="823" y="100">1/</text>
<text x="825" y="101">4</text>
<text x="769" y="106">1/</text>
<text x="770" y="108">2</text>
<text x="823" y="106">1/</text>
<text x="825" y="108">2</text>
</g>
<g font-size="4">
<text x="247" y="153">15/</text>
<text x="250" y="154">16</text>
<text x="445" y="153">3/</text>
<text x="447" y="154">16</text>
</g>
<g font-size="3.7">
<text x="17" y="551" transform="rotate(-90 17 551)">17:00:49</text>
<text x="17" y="562" transform="rotate(-90 17 562)">2025</text>
<text x="17" y="570" transform="rotate(-90 17 570)">Jul 30</text>
<text x="17" y="593" transform="rotate(-90 17 593)">PRINTED ON</text>
</g>
</svg>
